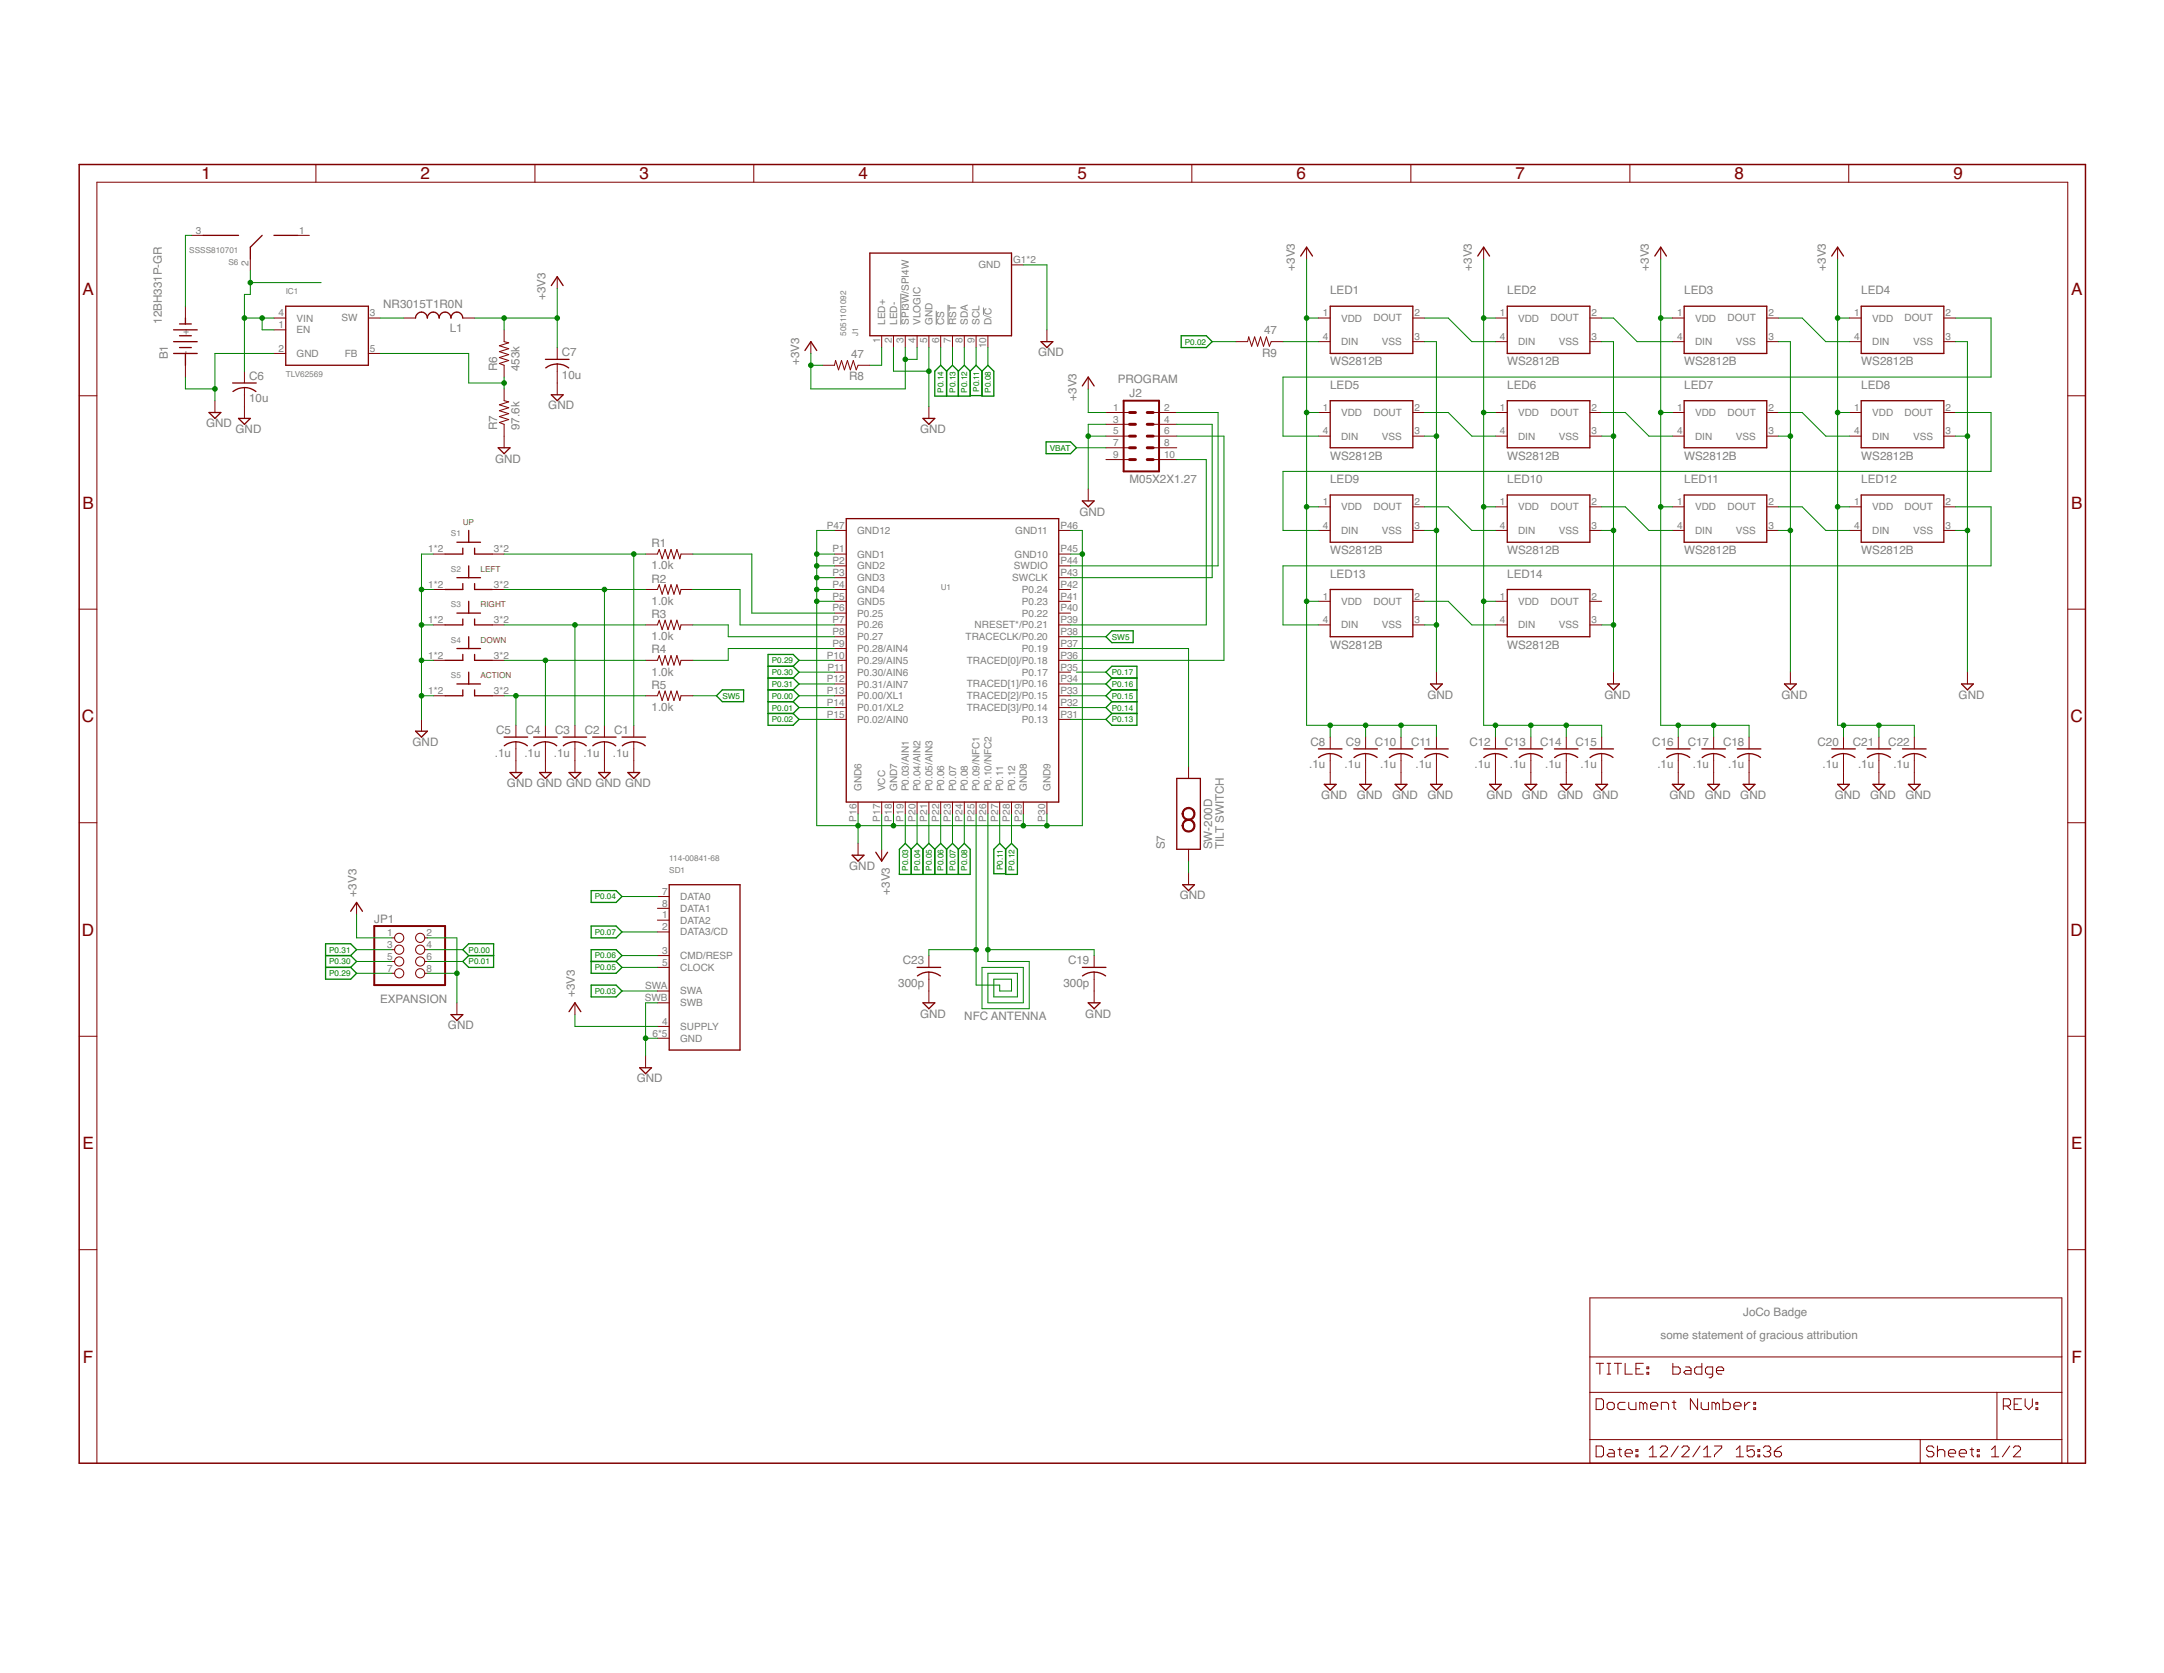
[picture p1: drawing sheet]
<svg xmlns="http://www.w3.org/2000/svg" width="279mm" height="216mm" viewBox="0 0 279 216" stroke-linecap="round" stroke-linejoin="round" font-family="sans-serif">
<path d="M116.3 37.9v4M122.4 39.3v2.6M127 39.7v.9M120.9 40.1v1.8" fill="none" stroke="#808080" stroke-width=".13"/>
<g fill="none" stroke="#800000" stroke-width=".13">
<path d="M23.9 39.5v1.5M24.7 30.4h1.5M32.3 33.4v1.5M38.4 30.4h1.5M40.8 21.2v2.3M69.1 21.2v2.3M71.9 35.7v1.5M97.3 21.2v2.3M125.6 21.2v2.3M130.6 34.2h1.5M153.9 21.2v2.3M168.7 31.9v1.5"/>
<path d="M182.2 21.2v2.3M191.6 31.9v1.5M210.4 21.2v2.3M214.4 31.9v1.5M237.3 31.9v1.5M238.7 21.2v2.3M10.2 51.1h2.3M23.9 47.1v1.6M27.7 51.7v1.5M31.6 47.9v1.5M31.6 50v4M35.4 41h1.5"/>
<path d="M35.4 42.6h1.5M35.4 45.6h1.5M47.6 41h1.5M47.6 45.6h1.5M52.1 41h1.6M59.8 41h1.5M65.1 42.6v1.5l.6 .1-1.2 .4 1.2 .4-1.2 .4 1.2 .4-1.2 .3 1.2 .4-1.2 .4 .6 .2v1.6M65.1 50.2v1.5l.6 .2-1.2 .3 1.2 .4-1.2 .4 1.2 .4-1.2 .4 1.2 .3-1.2 .4 .6 .3v3M71.9 44.9v1.5M71.9 47v3.9M104.7 44.1v1.5M106.2 47.1h1.5l.2-.6 .4 1.2 .3-1.2 .4 1.2 .4-1.2 .4 1.2 .4-1.2 .4 1.2 .2-.6h1.5"/>
<path d="M113.8 43.3v1.6M115.4 43.3v1.6M116.9 43.3v1.6M118.4 43.3v1.6M119.9 43.3v1.6M119.9 52.5v1.5M121.5 43.3v1.6M123 43.3v1.6M124.5 43.3v1.6M126 43.3v1.6M127.6 43.3v1.6M135.2 42.6v1.5"/>
<path d="M140.5 48.7v1.5M142.8 53.2h3M142.8 56.3h3M142.8 59.3h3M142.8 57.8h3M142.8 54.8h3M148.9 53.2h3M148.9 56.3h3M148.9 59.3h3M148.9 57.8h3M148.9 54.8h3M159.6 44.1h1.5l.1-.6 .4 1.2 .4-1.2 .4 1.2 .4-1.2 .3 1.2 .4-1.2 .4 1.2 .2-.6h1.6"/>
<path d="M170.2 41h1.5M170.2 44.1h1.5M170.2 53.2h1.5M170.2 56.3h1.5M182.4 41h1.5M182.4 44.1h1.5M182.4 53.2h1.5M182.4 56.3h1.5M193.1 41h1.5M193.1 44.1h1.5M193.1 53.2h1.5M193.1 56.3h1.5"/>
<path d="M205.3 41h1.5M205.3 44.1h1.5M205.3 53.2h1.5M205.3 56.3h1.5M215.9 41h1.5M215.9 44.1h1.5M215.9 53.2h1.5M215.9 56.3h1.5M228.1 41h1.5M228.1 44.1h1.5M228.1 53.2h1.5M228.1 56.3h1.5"/>
<path d="M238.8 41h1.5M238.8 44.1h1.5M238.8 53.2h1.5M238.8 56.3h1.5M251 41h1.5M251 44.1h1.5M251 53.2h1.5M251 56.3h1.5M267 51.1h2.3M10.2 78.6h2.3M55.9 71.5h1.6M55.9 76.1h1.6"/>
<path d="M63.6 71.5h1.5M63.6 76.1h1.5M83.4 71.5h1.5l.2-.6 .4 1.2 .4-1.2 .4 1.2 .3-1.2 .4 1.2 .4-1.2 .4 1.2 .1-.6h1.6M83.4 76.1h1.5l.2-.6 .4 1.2 .4-1.2 .4 1.2 .3-1.2 .4 1.2 .4-1.2 .4 1.2 .1-.6h1.6M107.7 71.5h1.6M107.7 73h1.6M107.7 74.5h1.6M107.7 76.1h1.6M107.7 77.6h1.6M107.7 79.1h1.6M107.7 68.5h1.6M136.7 71.5h1.5"/>
<path d="M136.7 73h1.5M136.7 74.5h1.5M136.7 76.1h1.5M136.7 77.6h1.5M136.7 79.1h1.5M136.7 68.5h1.5M140.5 63.1v1.5M170.2 77.6h1.5M170.2 68.5h1.5M170.2 65.4h1.5M182.4 77.6h1.5M182.4 68.5h1.5"/>
<path d="M182.4 65.4h1.5M193.1 77.6h1.5M193.1 68.5h1.5M193.1 65.4h1.5M205.3 77.6h1.5M205.3 68.5h1.5M205.3 65.4h1.5M215.9 68.5h1.5M215.9 65.4h1.5M228.1 68.5h1.5M228.1 65.4h1.5M238.8 68.5h1.5"/>
<path d="M238.8 65.4h1.5M251 68.5h1.5M251 65.4h1.5M267 78.6h2.3M54.4 92.8v1.6M55.9 89.8h1.6M55.9 80.6h1.6M55.9 85.2h1.6M63.6 89.8h1.5M63.6 80.6h1.5M63.6 85.2h1.5M66.6 93.6v1.5"/>
<path d="M66.6 95.7v4M70.4 93.6v1.5M70.4 95.7v4M74.2 93.6v1.5M74.2 95.7v4M78 93.6v1.5M78 95.7v4M81.8 93.6v1.5M81.8 95.7v4M83.4 89.8h1.5l.2-.6 .4 1.2 .4-1.2 .4 1.2 .3-1.2 .4 1.2 .4-1.2 .4 1.2 .1-.6h1.6M83.4 80.6h1.5l.2-.6 .4 1.3 .4-1.3 .4 1.3 .3-1.3 .4 1.3 .4-1.3 .4 1.3 .1-.7h1.6M83.4 85.2h1.5l.2-.6 .4 1.2 .4-1.2 .4 1.2 .3-1.2 .4 1.2 .4-1.2 .4 1.2 .1-.6h1.6"/>
<path d="M107.7 89.8h1.6M107.7 91.3h1.6M107.7 92.8h1.6M107.7 82.2h1.6M107.7 80.6h1.6M107.7 88.3h1.6M107.7 86.7h1.6M107.7 85.2h1.6M107.7 83.7h1.6M136.7 89.8h1.5M136.7 91.3h1.5M136.7 92.8h1.5"/>
<path d="M136.7 82.2h1.5M136.7 80.6h1.5M136.7 88.3h1.5M136.7 86.7h1.5M136.7 85.2h1.5M136.7 83.7h1.5M153.5 98.9v1.6M170.2 80.6h1.5M171.7 95.1v1.5M171.7 97.3v3.9M176.3 95.1v1.5M176.3 97.3v3.9"/>
<path d="M180.9 95.1v1.5M180.9 97.3v3.9M182.4 80.6h1.5M185.5 86.7v1.6M185.5 95.1v1.5M185.5 97.3v3.9M193.1 80.6h1.5M193.1 95.1v1.5M193.1 97.3v3.9M197.7 95.1v1.5M197.7 97.3v3.9M202.2 95.1v1.5"/>
<path d="M202.2 97.3v3.9M205.3 80.6h1.5M206.8 95.1v1.5M206.8 97.3v3.9M208.3 86.7v1.6M216.7 95.1v1.5M216.7 97.3v3.9M221.3 95.1v1.5M221.3 97.3v3.9M225.8 95.1v1.5M225.8 97.3v3.9M231.2 86.7v1.6"/>
<path d="M238 95.1v1.5M238 97.3v3.9M242.6 95.1v1.5M242.6 97.3v3.9M247.2 95.1v1.5M247.2 97.3v3.9M254 86.7v1.6M10.2 106.2h2.3M46 116.5v1.5M84.9 118.7h1.5M84.9 115.7h1.5M84.9 117.2h1.5"/>
<path d="M110.8 103.5v1.5M110.8 108.8v1.6M113.8 103.5v1.5M113.8 109.6v1.5M115.4 103.5v1.5M116.9 103.5v1.5M118.4 103.5v1.5M119.9 103.5v1.5M121.5 103.5v1.5M123 103.5v1.5M124.5 103.5v1.5M126 103.5v1.5"/>
<path d="M127.6 103.5v1.5M129.1 103.5v1.5M130.6 103.5v1.5M132.1 103.5v1.5M135.2 103.5v1.5M153.5 109.6v1.5M153.5 112.6v1.6M267 106.2h2.3M10.2 133.7h2.3M50.6 121h.3M50.6 122.6h.3M50.6 124.1h.3"/>
<path d="M50.6 125.6h.3M54.8 121h.4M54.8 122.6h.4M54.8 124.1h.4M54.8 125.6h.4M59 129.4v1.5M74.2 129.4v1.5M83.4 136.3v1.5M84.9 120.3h1.5M84.9 123.3h1.5M84.9 132.5h1.5M84.9 124.8h1.5"/>
<path d="M84.9 134h1.5M84.9 127.9h1.5M84.9 129.4h1.5M119.9 123.3v1.5M119.9 125.5v3.9M141.3 123.3v1.5M141.3 125.5v3.9M267 133.7h2.3M10.2 161.3h2.3M205.3 167.5h60.9v21.3h-60.9zM205.3 179.7h60.9M205.3 175.1h60.9"/>
<path d="M206.1 175.9h.9M206.6 175.9v1.4M207.5 175.9h.5M207.5 177.3h.5M207.7 175.9v1.4M208.4 175.9h1M208.9 175.9v1.4M209.8 175.9v1.4h1M211.2 176.6h.5M212.2 175.9h-1v1.4h1M212.6 177.1h.3v.2h-.3zM212.6 176.4h.3v.2h-.3z"/>
<path d="M216 175.9v1.4h.7l.2-.2v-.5l-.2-.2h-.7M217.6 176.4h.5l.2 .2v.7h-.7l-.2-.2 .2-.2h.7M219.7 175.9v1.4h-.7l-.2-.2v-.5l.2-.2h.7M221.1 177.3h-.7l-.2-.2v-.5l.2-.2h.7v1.2l-.2 .2h-.2M221.6 176.9h.9v-.3l-.2-.2h-.5l-.2 .2v.5l.2 .2h.5M257.8 179.7v6.1M267 161.3h2.3M12.5 188.8v-165.3h254.5v165.3M205.3 185.8h60.9M206.1 180.5h.7l.2 .2v1l-.2 .2h-.7zM206.1 186.6h.7l.2 .2v1l-.2 .2h-.7zM207.5 181.2l.2-.2h.5l.2 .2v.5l-.2 .2h-.5l-.2-.2z"/>
<path d="M207.7 187.1h.5l.2 .2v.7h-.7l-.2-.2 .2-.3h.7M208.9 187.1h.5M209.1 186.8v1l.3 .2M209.8 187.5h1v-.2l-.3-.2h-.4l-.3 .2v.5l.3 .2h.4M209.8 181h-.7l-.2 .2v.5l.2 .2h.7M210.3 181v.7l.2 .2h.7v-.9M211.2 187.8h.3v.2h-.3zM211.2 187.1h.3v.2h-.3zM212.2 181.2l-.3-.2h-.2v.9M212.2 181.2l.2-.2 .2 .2v.7M212.2 181.2v.7M212.9 188h1"/>
<path d="M212.9 187.1l.5-.5v1.4M213.1 181.4h.9v-.2l-.2-.2h-.5l-.2 .2v.5l.2 .2h.5M214.4 186.8l.2-.2h.5l.2 .2v.3l-.9 .9h.9M214.5 181.9v-.9h.7l.2 .2v.7M215.9 181h.5M216.1 180.7v1l.3 .2M216.7 186.6l-.9 1.4M217.1 186.8l.3-.2h.4l.3 .2v.3l-1 .9h1M219.2 180.5v1.4l-1-1.4v1.4M219.5 186.6l-.9 1.4M219.6 181v.7l.3 .2h.7v-.9M220 188h.9"/>
<path d="M220 187.1l.4-.5v1.4M221.4 186.6h.9v.2l-.9 1v.2M221.5 181.2l-.2-.2h-.3v.9M221.5 181.2v.7M221.5 181.2l.3-.2 .2 .2v.7M222.5 180.5v1.4h.7l.2-.2v-.5l-.2-.2h-.7M223.9 181.4h.9v-.2l-.2-.2h-.5l-.2 .2v.5l.2 .2h.5M224.2 188h.9M224.2 187.1l.4-.5v1.4M225.3 181v.9M226 181h-.3l-.4 .4M226.4 181.7h.3v.2h-.3z"/>
<path d="M226.4 181h.3v.2h-.3zM226.5 186.6h-.9v.7l.4-.2h.3l.2 .2v.5l-.2 .2h-.5l-.2-.2M227 187.8h.2v.2h-.2zM227 187.1h.2v.2h-.2zM227.7 186.8l.2-.2h.5l.2 .2v.3l-.2 .2M228.1 187.3h.3M228.4 187.3l.2 .2v.3l-.2 .2h-.5l-.2-.2M229.1 187.3h.7l.2 .2v.3l-.2 .2h-.5l-.2-.2zM230 186.6l-.4 .2-.5 .5M247.9 185.8v3M249.7 186.8l-.3-.2h-.4l-.2 .2v.3l.2 .2h.4l.3 .2v.3l-.3 .2h-.4l-.2-.2M250.1 187.3l.3-.2h.5l.2 .2v.7"/>
<path d="M250.1 186.6v1.4M251.6 187.5h.9v-.2l-.2-.2h-.5l-.2 .2v.5l.2 .2h.5M253 187.5h.9v-.2l-.2-.2h-.5l-.2 .2v.5l.2 .2h.5M254.4 187.1h.4M254.6 186.8v1l.2 .2M255.3 187.8h.2v.2h-.2zM255.3 187.1h.2v.2h-.2zM257.1 188h1M257.1 187.1l.5-.5v1.4M258.7 181.4h.7l.2-.2v-.5l-.2-.2h-.7v1.4M259.1 181.4l.5 .5M259.5 186.6l-1 1.4"/>
<path d="M259.9 186.8l.3-.2h.4l.3 .2v.3l-1 .9h1M260.1 181.2h.4M261 180.5h-.9v1.4h.9M261.5 180.5v.9l.4 .5 .5-.5v-.9M262.9 181.7h.2v.2h-.2zM262.9 181h.2v.2h-.2z"/>
<circle cx="51.5" cy="122.6" r=".59"/>
<circle cx="51.5" cy="124.1" r=".59"/>
<circle cx="51.5" cy="125.6" r=".59"/>
<circle cx="51.5" cy="121" r=".59"/>
<circle cx="54.3" cy="124.1" r=".59"/>
<circle cx="54.3" cy="125.6" r=".59"/>
<circle cx="54.3" cy="121" r=".59"/>
<circle cx="54.3" cy="122.6" r=".59"/>
</g>
<g fill="none" stroke="#800000" stroke-width=".17">
<path d="M26.2 30.4h4.6M33.8 30.4l-1.5 1.5v1.5M35.4 30.4h3M36.9 39.5h10.7v7.6h-10.7zM71.2 36.9l.7-1.2 .8 1.2M112.3 32.7h18.3v10.6h-18.3zM167.9 33l.8-1.1 .8 1.1M171.7 39.5h10.7v6.1h-10.7zM190.8 33l.8-1.1 .7 1.1M194.6 39.5h10.7v6.1h-10.7zM213.7 33l.7-1.1 .8 1.1M217.4 39.5h10.7v6.1h-10.7z"/>
<path d="M236.5 33l.8-1.1 .7 1.1M240.3 39.5h10.7v6.1h-10.7zM22.4 45.6h3.1M22.4 44.1h3.1M22.4 42.6h3.1M23.2 44.9h1.5M23.2 43.3h1.5M23.2 41.8h1.5M23.9 41v.8M23.9 45.6v1.5M27 53.2h1.5l-.8 .8zM30 49.4h3.1"/>
<path d="M30.1 50.5a2.41 2.41 0 0 1 2.9 0M30.8 54h1.5l-.7 .8zM53.7 41a.76 .76 0 0 1 .7-.7 .76 .76 0 0 1 .8 .7 .76 .76 0 0 1 .7-.7 .76 .76 0 0 1 .8 .7 .76 .76 0 0 1 .8-.7 .76 .76 0 0 1 .7 .7 .76 .76 0 0 1 .8-.7 .76 .76 0 0 1 .8 .7M64.3 57.8h1.5l-.7 .7zM70.4 46.4h3.1M70.5 47.5a2.41 2.41 0 0 1 2.9 0M71.2 50.9h1.5l-.8 .8zM103.9 45.2l.8-1.1 .8 1.1M119.2 54h1.5l-.8 .8zM134.4 44.1h1.5l-.7 .8zM139.7 49.8l.8-1.1 .8 1.1M171.7 51.7h10.7v6.1h-10.7z"/>
<path d="M194.6 51.7h10.7v6.1h-10.7zM217.4 51.7h10.7v6.1h-10.7zM240.3 51.7h10.7v6.1h-10.7zM59 70h3M59 74.5h3M59 79.1h3M59.8 70.7v.8h-2.3M59.8 75.3v.8h-2.3M59.8 79.9v.7h-2.3M60.5 68.5v1.5M60.5 73v1.5M60.5 77.6v1.5"/>
<path d="M61.3 70.7v.8h2.3M61.3 75.3v.8h2.3M61.3 79.9v.7h2.3M109.3 66.9h27.4v36.6h-27.4zM139.7 64.6h1.6l-.8 .8zM171.7 63.9h10.7v6.1h-10.7zM171.7 76.1h10.7v6.1h-10.7zM194.6 63.9h10.7v6.1h-10.7zM194.6 76.1h10.7v6.1h-10.7zM217.4 63.9h10.7v6.1h-10.7zM240.3 63.9h10.7v6.1h-10.7zM53.7 94.4h1.5l-.8 .7z"/>
<path d="M59 83.7h3M59 88.3h3M59.8 84.5v.7h-2.3M59.8 89v.8h-2.3M60.5 82.2v1.5M60.5 86.7v1.6M61.3 84.5v.7h2.3M61.3 89v.8h2.3M65.1 95.1h3M65.8 99.7h1.6l-.8 .8zM66.6 95.7a2.55 2.55 0 0 0-1.5 .5M66.6 95.7a2.48 2.48 0 0 1 1.5 .5"/>
<path d="M68.9 95.1h3M69.7 99.7h1.5l-.8 .8zM70.4 95.7a2.55 2.55 0 0 0-1.5 .5M70.4 95.7a2.36 2.36 0 0 1 1.5 .5M72.7 95.1h3.1M73.5 99.7h1.5l-.8 .8zM74.2 95.7a2.55 2.55 0 0 0-1.5 .5M74.2 95.7a2.36 2.36 0 0 1 1.5 .5M76.5 95.1h3M77.3 99.7h1.5l-.8 .8zM78 95.7a2.55 2.55 0 0 0-1.5 .5M78 95.7a2.36 2.36 0 0 1 1.5 .5"/>
<path d="M80.3 95.1h3.1M81.1 99.7h1.5l-.8 .8zM81.8 95.7a2.56 2.56 0 0 0-1.5 .5M81.8 95.7a2.36 2.36 0 0 1 1.5 .5M170.2 96.6h3.1M173.2 97.7a2.41 2.41 0 0 0-3 .1M174.8 96.6h3M177.8 97.7a2.41 2.41 0 0 0-3 .1M179.4 96.6h3M182.4 97.7a2.41 2.41 0 0 0-3 .1M183.9 96.6h3.1M184.7 88.3h1.5l-.7 .7z"/>
<path d="M186.9 97.7a2.41 2.41 0 0 0-2.9 .1M191.6 96.6h3M194.6 97.7a2.41 2.41 0 0 0-3 .1M196.1 96.6h3.1M199.1 97.7a2.41 2.41 0 0 0-2.9 .1M200.7 96.6h3.1M203.7 97.7a2.41 2.41 0 0 0-3 .1M205.3 96.6h3M207.6 88.3h1.5l-.8 .7zM208.3 97.7a2.38 2.38 0 0 0-3 .1M215.2 96.6h3M218.2 97.7a2.38 2.38 0 0 0-3 .1"/>
<path d="M219.7 96.6h3.1M222.7 97.7a2.38 2.38 0 0 0-2.9 .1M224.3 96.6h3.1M227.3 97.7a2.38 2.38 0 0 0-3 .1M230.4 88.3h1.5l-.7 .7zM236.5 96.6h3M239.5 97.7a2.38 2.38 0 0 0-3 .1M241.1 96.6h3M244.1 97.7a2.38 2.38 0 0 0-3 .1M245.6 96.6h3.1M248.6 97.7a2.38 2.38 0 0 0-2.9 .1M253.3 88.3h1.5l-.8 .7z"/>
<path d="M45.3 117.6l.7-1.1 .8 1.1M86.4 114.2h9.1v21.3h-9.1zM110 110.4h1.5l-.7 .7zM113.1 110l.7 1.1 .8-1.1M151.9 100.5h3.1v9.1h-3.1zM152.7 114.2h1.5l-.7 .7zM171 101.2h1.5l-.8 .8zM175.6 101.2h1.5l-.8 .8zM180.1 101.2h1.6l-.8 .8zM184.7 101.2h1.5l-.7 .8zM192.3 101.2h1.5l-.7 .8zM196.9 101.2h1.5l-.7 .8z"/>
<path d="M201.5 101.2h1.5l-.8 .8zM206 101.2h1.6l-.8 .8zM215.9 101.2h1.5l-.7 .8zM220.5 101.2h1.5l-.7 .8zM225.1 101.2h1.5l-.8 .8zM237.3 101.2h1.5l-.8 .8zM241.8 101.2h1.6l-.8 .8zM246.4 101.2h1.5l-.7 .8zM58.2 130.9h1.6l-.8 .8zM73.5 130.6l.7-1.2 .8 1.2M82.6 137.8h1.5l-.7 .8zM118.4 124.8h3.1"/>
<path d="M119.2 129.4h1.5l-.8 .8zM119.9 125.4a2.36 2.36 0 0 0-1.5 .5M119.9 125.5a2.52 2.52 0 0 1 1.5 .4M139.7 124.8h3.1M140.5 129.4h1.5l-.7 .8zM141.3 125.4a2.48 2.48 0 0 0-1.5 .5M141.3 125.5a2.52 2.52 0 0 1 1.4 .4"/>
</g>
<path d="M10.2 21.2h259.1v167.6h-259.1z" fill="none" stroke="#800000" stroke-width=".19"/>
<g fill="#800000" stroke="#800000" stroke-width=".13">
<path d="M152.8 106a.84 .84 0 0 1 1.4 .1 .84 .84 0 0 1-.5 1.3 .84 .84 0 0 1-1.1-.8h.2a.69 .69 0 0 1 1-.6 .69 .69 0 0 1 .1 1.1 .69 .69 0 0 1-1.1-.3v-.2h-.2z" fill-rule="evenodd"/>
<path d="M152.8 104.5a.84 .84 0 0 1 1.4 .1 .84 .84 0 0 1-.5 1.3 .84 .84 0 0 1-1.1-.9h.2a.69 .69 0 0 1 1-.5 .69 .69 0 0 1 .1 1.1 .69 .69 0 0 1-1.1-.4v-.2h-.2z" fill-rule="evenodd"/>
</g>
<path d="M145.1 51.7h4.5v9.1h-4.5zM48.3 119.5h9.2v7.6h-9.2z" fill="none" stroke="#800000" stroke-width=".25"/>
<path d="M145.8 56.3h.8M145.8 57.8h.8M145.8 59.3h.8M145.8 53.2h.8M145.8 54.8h.8M148.1 56.3h.8M148.1 57.8h.8M148.1 59.3h.8M148.1 53.2h.8M148.1 54.8h.8" fill="none" stroke="#800000" stroke-width=".38"/>
<g fill="none" stroke="#008000" stroke-width=".13">
<path d="M24.7 30.4h-.8v9.1M32.3 34.9v3.1h-.7v9.9M32.3 36.5h9.2M71.9 37.2v7.7M132.1 34.2h3.1v8.4M168.7 33.4v60.2h16.8v1.5M191.6 33.4v60.2h15.2v1.5M214.4 33.4v60.2h11.4v1.5M237.3 33.4v60.2h9.9v1.5M23.9 48.7v1.5h3.8M31.6 41h3.8M33.8 41v1.6h1.6"/>
<path d="M35.4 45.6h-7.7v6.1M49.1 45.6h11.4v3.8h4.6M49.1 41h3M61.3 41h10.6M65.1 41v1.6M65.1 48.7v1.5M104.7 47.1h1.5M113.8 44.9v2.2h-1.5M115.4 44.9v3h4.5M116.9 44.9v5.3h-12.2v-4.6M118.4 44.9v1.5h-1.5M119.9 44.9v7.6"/>
<path d="M121.5 44.9v2.2M123 44.9v2.2M124.5 44.9v2.2M126 44.9v2.2M127.6 44.9v2.2M139 57.8h3.8M140.5 56.3h2.3M140.5 50.2v3h2.3M142.8 54.8h-2.3v8.3M151.9 59.3h3.8v21.3h-17.5M151.9 56.3h6.1v28.9h-19.8M151.9 53.2h5.4v19.8h-19.1"/>
<path d="M151.9 54.8h4.6v19.7h-18.3M156.5 44.1h3.1M165.7 44.1h4.5M168.7 41h1.5M168.7 53.2h1.5M183.9 44.1h1.6v42.6M183.9 41h3.1l3 3.1h3.1M183.9 56.3h1.6M183.9 53.2h3.1l3 3.1h3.1M191.6 41h1.5M191.6 53.2h1.5M206.8 44.1h1.5v42.6"/>
<path d="M206.8 41h1.5l3.1 3.1h4.5M206.8 56.3h1.5M206.8 53.2h3l3.1 3.1h3M214.4 41h1.5M214.4 53.2h1.5M229.6 44.1h1.6v42.6M229.6 41h3.1l3 3.1h3.1M229.6 56.3h1.6M229.6 53.2h3.1l3 3.1h3.1M237.3 41h1.5M237.3 53.2h1.5M252.5 53.2h4.6v7.6h-91.4v7.7h4.5"/>
<path d="M252.5 44.1h1.5v42.6M252.5 41h4.6v7.7h-91.4v7.6h4.5M252.5 56.3h1.5M54.4 76.1h1.5M55.9 71.5h-1.5v21.3M65.1 71.5h18.3M65.1 76.1h18.3M78 76.1v17.5M81.8 71.5v22.1M89.5 71.5h7.6v7.6h10.6M89.5 76.1h6v4.5h12.2M105.5 71.5h2.2"/>
<path d="M105.5 76.1h2.2M105.5 73h2.2M105.5 74.5h2.2M105.5 77.6h2.2M107.7 68.5h-2.2v38.1h34.2v-38.1h-1.5M138.2 71.5h1.5M168.7 77.6h1.5M168.7 65.4h1.5M183.9 77.6h3.1l3 3h3.1M183.9 68.5h1.6M183.9 65.4h3.1l3 3.1h3.1M191.6 77.6h1.5"/>
<path d="M191.6 65.4h1.5M206.8 68.5h1.5M206.8 65.4h3l3.1 3.1h3M214.4 65.4h1.5M229.6 68.5h1.6M229.6 65.4h3.1l3 3.1h3.1M237.3 65.4h1.5M252.5 65.4h4.6v7.6h-91.4v7.6h4.5M252.5 68.5h1.5M54.4 80.6h1.5M54.4 85.2h1.5M54.4 89.8h1.5"/>
<path d="M65.1 80.6h18.3M65.1 85.2h18.3M65.1 89.8h18.3M66.6 89.8v3.8M70.4 85.2v8.4M74.2 80.6v13M89.5 80.6h4.5v1.6h13.7M89.5 89.8h3M103.2 85.2h4.5M103.2 89.8h4.5M103.2 91.3h4.5M103.2 88.3h4.5"/>
<path d="M103.2 86.7h4.5M103.2 92.8h4.5M107.7 83.7h-13.7v1.5h-4.5M138.2 89.8h4.6M138.2 82.2h4.6M138.2 83.7h15.3v15.2M138.2 91.3h4.6M138.2 88.3h4.6M138.2 92.8h4.6M139 86.7h3.8M171.7 93.6v1.5M176.3 93.6v1.5"/>
<path d="M180.9 93.6v1.5M183.9 80.6h1.6M193.1 93.6v1.5M197.7 93.6v1.5M202.2 93.6v1.5M206.8 80.6h1.5M216.7 93.6v1.5M221.3 93.6v1.5M238 93.6v1.5M242.6 93.6v1.5M46 118v3h4.6M80.3 115.7h4.6"/>
<path d="M110.8 105v3.8M113.8 105v4.6M115.4 105v1.6M116.9 105v3.8M118.4 105v3.8M119.9 105v3.8M121.5 105v3.8M123 105v3.8M124.5 105v3.8M126 105v22.1h3.1v.8h1.5v-1.5h-2.3v2.3h3.1v-3.1h-3.8v3.8h4.5v-4.6h-5.3v5.4h6.1v-6.1h-5.3v-19.1M129.1 105v3.8M130.6 105v3.8"/>
<path d="M132.1 105v1.6M135.2 105v1.6M153.5 111.1v1.5M46 125.6h4.6M46 124.1h4.6M46 122.6h4.6M55.2 121h3.8v8.4M55.2 125.6h3.8M55.2 124.1h4.6M55.2 122.6h4.6M74.2 130.9v1.6h10.7M80.3 124.8h4.6"/>
<path d="M80.3 127.9h4.6M80.3 120.3h4.6M80.3 123.3h4.6M83.4 134h1.5M84.9 129.4h-1.5v6.9M126 122.6h-6.1v.7M127.6 122.6h13.7v.7"/>
</g>
<g fill="#008000" stroke="#008000" stroke-width=".13">
<circle cx="81.8" cy="71.5" r=".3"/>
<circle cx="78" cy="76.1" r=".3"/>
<circle cx="74.2" cy="80.6" r=".3"/>
<circle cx="70.4" cy="85.2" r=".3"/>
<circle cx="66.6" cy="89.8" r=".3"/>
<circle cx="110.8" cy="106.6" r=".3"/>
<circle cx="105.5" cy="73" r=".3"/>
<circle cx="105.5" cy="74.5" r=".3"/>
<circle cx="105.5" cy="76.1" r=".3"/>
<circle cx="105.5" cy="77.6" r=".3"/>
<circle cx="105.5" cy="71.5" r=".3"/>
<circle cx="115.4" cy="106.6" r=".3"/>
<circle cx="132.1" cy="106.6" r=".3"/>
<circle cx="135.2" cy="106.6" r=".3"/>
<circle cx="139.7" cy="71.5" r=".3"/>
<circle cx="54.4" cy="89.8" r=".3"/>
<circle cx="54.4" cy="85.2" r=".3"/>
<circle cx="54.4" cy="80.6" r=".3"/>
<circle cx="54.4" cy="76.1" r=".3"/>
<circle cx="27.7" cy="50.2" r=".3"/>
<circle cx="119.9" cy="47.9" r=".3"/>
<circle cx="185.5" cy="56.3" r=".3"/>
<circle cx="185.5" cy="68.5" r=".3"/>
<circle cx="185.5" cy="80.6" r=".3"/>
<circle cx="208.3" cy="56.3" r=".3"/>
<circle cx="208.3" cy="68.5" r=".3"/>
<circle cx="208.3" cy="80.6" r=".3"/>
<circle cx="231.2" cy="68.5" r=".3"/>
<circle cx="231.2" cy="56.3" r=".3"/>
<circle cx="254" cy="68.5" r=".3"/>
<circle cx="254" cy="56.3" r=".3"/>
<circle cx="83.4" cy="134" r=".3"/>
<circle cx="59" cy="125.6" r=".3"/>
<circle cx="140.5" cy="56.3" r=".3"/>
<circle cx="33.8" cy="41" r=".3"/>
<circle cx="31.6" cy="41" r=".3"/>
<circle cx="32.3" cy="36.5" r=".3"/>
<circle cx="71.9" cy="41" r=".3"/>
<circle cx="65.1" cy="41" r=".3"/>
<circle cx="104.7" cy="47.1" r=".3"/>
<circle cx="116.9" cy="46.4" r=".3"/>
<circle cx="168.7" cy="41" r=".3"/>
<circle cx="168.7" cy="53.2" r=".3"/>
<circle cx="168.7" cy="65.4" r=".3"/>
<circle cx="176.3" cy="93.6" r=".3"/>
<circle cx="180.9" cy="93.6" r=".3"/>
<circle cx="171.7" cy="93.6" r=".3"/>
<circle cx="168.7" cy="77.6" r=".3"/>
<circle cx="191.6" cy="41" r=".3"/>
<circle cx="191.6" cy="53.2" r=".3"/>
<circle cx="191.6" cy="65.4" r=".3"/>
<circle cx="197.7" cy="93.6" r=".3"/>
<circle cx="202.2" cy="93.6" r=".3"/>
<circle cx="193.1" cy="93.6" r=".3"/>
<circle cx="191.6" cy="77.6" r=".3"/>
<circle cx="214.4" cy="41" r=".3"/>
<circle cx="214.4" cy="53.2" r=".3"/>
<circle cx="214.4" cy="65.4" r=".3"/>
<circle cx="221.3" cy="93.6" r=".3"/>
<circle cx="216.7" cy="93.6" r=".3"/>
<circle cx="237.3" cy="41" r=".3"/>
<circle cx="237.3" cy="53.2" r=".3"/>
<circle cx="237.3" cy="65.4" r=".3"/>
<circle cx="242.6" cy="93.6" r=".3"/>
<circle cx="238" cy="93.6" r=".3"/>
<circle cx="65.1" cy="49.4" r=".3"/>
<circle cx="126" cy="122.6" r=".3"/>
<circle cx="127.6" cy="122.6" r=".3"/>
</g>
<g fill="none" stroke="#008000" stroke-width=".17">
<path d="M122.2 47.9l-.7-.8-.8 .8v3.2h4.6v-3.2M122.2 47.9v3.2M122.2 47.9l.8-.8 .7 .8M123.7 47.9l.8-.8 .8 .8M123.7 47.9v3.2M125.3 47.9l.7-.8 .8 .8M125.3 51.1h1.5M127.6 47.1l.7 .8v3.2h-1.5v-3.2zM135.1 57h3.1l.8 .8-.8 .7h-3.1zM152.5 43.3h3.2l.8 .8-.8 .8h-3.2zM92.5 89.8l.8-.8h2.7v1.6h-2.7zM99.2 89h3.2"/>
<path d="M99.2 90.6h3.2M99.2 92.1h3.2M99.2 87.5h3.2M99.2 86h3.2M102.4 86l.8-.8-.8-.7h-3.2v9.1h3.2l.8-.8-.8-.7M102.4 87.5l.8 .8-.8 .7M102.4 86l.8 .7-.8 .8M102.4 89l.8 .8-.8 .8M102.4 90.6l.8 .7-.8 .8M142.8 82.2l.8-.8h2.7v1.5h-2.7zM143.6 89h3.2M143.6 90.6h3.2"/>
<path d="M143.6 90.6l-.8 .7 .8 .8M143.6 92.1h3.2M143.6 87.5l-.8-.8 .8-.7h3.2v7.6h-3.2l-.8-.8 .8-.7M143.6 89l-.8 .8 .8 .8M143.6 87.5l-.8 .8 .8 .7M143.6 87.5h3.2M76.3 114.9h3.2l.8 .8-.8 .8h-3.2zM76.3 119.5h3.2l.8 .8-.8 .7h-3.2zM117.6 109.6l-.7-.8-.8 .8v3.2h9.2v-3.2l-.8-.8-.8 .8M117.6 109.6l.8-.8 .8 .8M117.6 109.6v3.2M119.2 109.6v3.2"/>
<path d="M119.2 109.6l.7-.8 .8 .8M120.7 109.6v3.2M120.7 109.6l.8-.8 .7 .8M122.2 109.6v3.2M122.2 109.6l.8-.8 .7 .8M123.7 109.6v3.2M129.8 109.6l-.7-.8-.8 .8v3.2h1.5M130.6 108.8l.8 .8v3.2h-1.6v-3.2zM42 123.3h3.3M42 124.8h3.3M45.3 123.3l.7-.7-.7-.8h-3.3v4.6h3.3l.7-.8-.7-.8M45.3 123.3l.7 .8-.7 .7"/>
<path d="M59.8 122.6l.7-.8h3.2v3h-3.2l-.7-.7 .7-.8zM60.5 123.3h3.2M76.3 122.6h3.2l.8 .7-.8 .8 .8 .7-.8 .8h-3.2zM76.3 127.1h3.2l.8 .8-.8 .8h-3.2zM76.3 124.1h3.2"/>
</g>
<g font-size="2.2" fill="#800000">
<text x="26" y="23.2">1</text>
<text x="54.3" y="23.2">2</text>
<text x="82.6" y="23.2">3</text>
<text x="110.9" y="23.2">4</text>
<text x="139.1" y="23.2">5</text>
<text x="167.4" y="23.2">6</text>
<text x="195.7" y="23.2">7</text>
<text x="224" y="23.2">8</text>
<text x="252.2" y="23.2">9</text>
<text x="10.6" y="38.1">A</text>
<text x="267.4" y="38.1">A</text>
<text x="10.6" y="65.6">B</text>
<text x="267.4" y="65.6">B</text>
<text x="10.6" y="93.2">C</text>
<text x="267.3" y="93.2">C</text>
<text x="10.6" y="120.7">D</text>
<text x="267.3" y="120.7">D</text>
<text x="10.6" y="148.3">E</text>
<text x="267.4" y="148.3">E</text>
<text x="10.7" y="175.8">F</text>
<text x="267.4" y="175.8">F</text>
</g>
<g font-size="1.5" fill="#808080">
<text x="167.2" y="34.9" transform="rotate(-90 167.2 34.9)">+3V3</text>
<text x="190" y="34.9" transform="rotate(-90 190 34.9)">+3V3</text>
<text x="212.9" y="34.9" transform="rotate(-90 212.9 34.9)">+3V3</text>
<text x="235.7" y="34.9" transform="rotate(-90 235.7 34.9)">+3V3</text>
<text x="20.9" y="41.8" transform="rotate(-90 20.9 41.8)">12BH331P-GR</text>
<text x="49.5" y="39.8">NR3015T1R0N</text>
<text x="70.4" y="38.7" transform="rotate(-90 70.4 38.7)">+3V3</text>
<text x="171.7" y="38">LED1</text>
<text x="194.6" y="38">LED2</text>
<text x="217.5" y="38">LED3</text>
<text x="240.3" y="38">LED4</text>
<text x="21.7" y="46.4" transform="rotate(-90 21.7 46.4)">B1</text>
<text x="58.1" y="42.9">L1</text>
<text x="64.2" y="47.9" transform="rotate(-90 64.2 47.9)">R6</text>
<text x="67.1" y="47.9" transform="rotate(-90 67.1 47.9)">453k</text>
<text x="72.5" y="46">C7</text>
<text x="103.2" y="47.1" transform="rotate(-90 103.2 47.1)">+3V3</text>
<text x="109.9" y="46.2">47</text>
<text x="134" y="46">GND</text>
<text x="163" y="46">R9</text>
<text x="163.2" y="43.2">47</text>
<text x="171.7" y="47.1">WS2812B</text>
<text x="194.6" y="47.1">WS2812B</text>
<text x="217.5" y="47.1">WS2812B</text>
<text x="240.3" y="47.1">WS2812B</text>
<text x="32.2" y="51.9">10u</text>
<text x="32.2" y="49">C6</text>
<text x="70.8" y="52.8">GND</text>
<text x="72.5" y="48.9">10u</text>
<text x="109.6" y="49.1">R8</text>
<text x="139" y="51.7" transform="rotate(-90 139 51.7)">+3V3</text>
<text x="144.3" y="49.4">PROGRAM</text>
<text x="145.8" y="51.2">J2</text>
<text x="171.7" y="50.2">LED5</text>
<text x="194.6" y="50.2">LED6</text>
<text x="217.5" y="50.2">LED7</text>
<text x="240.3" y="50.2">LED8</text>
<text x="26.6" y="55.1">GND</text>
<text x="30.4" y="55.9">GND</text>
<text x="63.9" y="59.7">GND</text>
<text x="64.2" y="55.5" transform="rotate(-90 64.2 55.5)">R7</text>
<text x="67.1" y="55.5" transform="rotate(-90 67.1 55.5)">97.6k</text>
<text x="118.8" y="55.9">GND</text>
<text x="171.7" y="59.3">WS2812B</text>
<text x="194.6" y="59.3">WS2812B</text>
<text x="217.5" y="59.3">WS2812B</text>
<text x="240.3" y="59.3">WS2812B</text>
<text x="145.8" y="62.4">M05X2X1.27</text>
<text x="171.7" y="62.4">LED9</text>
<text x="194.6" y="62.4">LED10</text>
<text x="217.5" y="62.4">LED11</text>
<text x="240.3" y="62.4">LED12</text>
<text x="84.1" y="70.6">R1</text>
<text x="139.4" y="66.6">GND</text>
<text x="171.7" y="71.5">WS2812B</text>
<text x="194.6" y="71.5">WS2812B</text>
<text x="217.5" y="71.5">WS2812B</text>
<text x="240.3" y="71.5">WS2812B</text>
<text x="84.1" y="73.5">1.0k</text>
<text x="84.1" y="75.2">R2</text>
<text x="171.7" y="74.6">LED13</text>
<text x="194.6" y="74.6">LED14</text>
<text x="84.1" y="78.1">1.0k</text>
<text x="84.1" y="82.6">1.0k</text>
<text x="84.1" y="79.8">R3</text>
<text x="171.7" y="83.7">WS2812B</text>
<text x="194.6" y="83.7">WS2812B</text>
<text x="84.1" y="87.2">1.0k</text>
<text x="84.1" y="84.3">R4</text>
<text x="84.1" y="88.9">R5</text>
<text x="64.1" y="94.7">C5</text>
<text x="67.9" y="94.7">C4</text>
<text x="71.7" y="94.7">C3</text>
<text x="75.5" y="94.7">C2</text>
<text x="79.3" y="94.7">C1</text>
<text x="84.1" y="91.8">1.0k</text>
<text x="184.3" y="90.2">GND</text>
<text x="207.2" y="90.2">GND</text>
<text x="230" y="90.2">GND</text>
<text x="252.9" y="90.2">GND</text>
<text x="53.3" y="96.3">GND</text>
<text x="63.9" y="97.6">.1u</text>
<text x="65.5" y="101.6">GND GND GND GND GND</text>
<text x="67.7" y="97.6">.1u</text>
<text x="71.5" y="97.6">.1u</text>
<text x="75.3" y="97.6">.1u</text>
<text x="79.1" y="97.6">.1u</text>
<text x="169" y="99.2">.1u</text>
<text x="169.2" y="96.3">C8</text>
<text x="173.6" y="99.2">.1u</text>
<text x="173.8" y="96.3">C9</text>
<text x="177.5" y="96.3">C10</text>
<text x="178.2" y="99.2">.1u</text>
<text x="182.2" y="96.3">C11</text>
<text x="182.8" y="99.2">.1u</text>
<text x="189.7" y="96.3">C12</text>
<text x="190.4" y="99.2">.1u</text>
<text x="194.3" y="96.3">C13</text>
<text x="194.9" y="99.2">.1u</text>
<text x="198.9" y="96.3">C14</text>
<text x="199.5" y="99.2">.1u</text>
<text x="203.4" y="96.3">C15</text>
<text x="204.1" y="99.2">.1u</text>
<text x="213.3" y="96.3">C16</text>
<text x="214" y="99.2">.1u</text>
<text x="217.9" y="96.3">C17</text>
<text x="218.6" y="99.2">.1u</text>
<text x="222.5" y="96.3">C18</text>
<text x="223.1" y="99.2">.1u</text>
<text x="234.7" y="96.3">C20</text>
<text x="235.3" y="99.2">.1u</text>
<text x="239.2" y="96.3">C21</text>
<text x="239.9" y="99.2">.1u</text>
<text x="243.8" y="96.3">C22</text>
<text x="244.5" y="99.2">.1u</text>
<text x="170.6" y="103.1">GND</text>
<text x="175.2" y="103.1">GND</text>
<text x="179.7" y="103.1">GND</text>
<text x="184.3" y="103.1">GND</text>
<text x="191.9" y="103.1">GND</text>
<text x="196.5" y="103.1">GND</text>
<text x="201.1" y="103.1">GND</text>
<text x="205.6" y="103.1">GND</text>
<text x="215.6" y="103.1">GND</text>
<text x="220.1" y="103.1">GND</text>
<text x="224.7" y="103.1">GND</text>
<text x="236.9" y="103.1">GND</text>
<text x="241.5" y="103.1">GND</text>
<text x="246" y="103.1">GND</text>
<text x="109.6" y="112.3">GND</text>
<text x="150.4" y="109.6" transform="rotate(-90 150.4 109.6)">S7</text>
<text x="156.5" y="109.6" transform="rotate(-90 156.5 109.6)">SW-200D</text>
<text x="158" y="109.6" transform="rotate(-90 158 109.6)">TILT SWITCH</text>
<text x="46" y="115.7" transform="rotate(-90 46 115.7)">+3V3</text>
<text x="48.3" y="119.1">JP1</text>
<text x="114.9" y="115.4" transform="rotate(-90 114.9 115.4)">+3V3</text>
<text x="152.3" y="116.1">GND</text>
<text x="116.6" y="124.5">C23</text>
<text x="137.9" y="124.5">C19</text>
<text x="49.1" y="129.4">EXPANSION</text>
<text x="74.2" y="128.6" transform="rotate(-90 74.2 128.6)">+3V3</text>
<text x="116" y="127.3">300p</text>
<text x="118.8" y="131.3">GND</text>
<text x="124.5" y="131.7">NFC ANTENNA</text>
<text x="137.3" y="127.3">300p</text>
<text x="140.1" y="131.3">GND</text>
<text x="57.8" y="132.8">GND</text>
<text x="82.2" y="139.7">GND</text>
<text x="214.4" y="172.8">some statement of gracious attribution</text>
<text x="225.1" y="169.8">JoCo Badge</text>
</g>
<g font-size="1.3" fill="#808080">
<text x="25.3" y="30.2">3</text>
<text x="32.1" y="34.4" transform="rotate(-90 32.1 34.4)">2</text>
<text x="38.6" y="30.2">1</text>
<text x="126.3" y="34.6">GND</text>
<text x="130.8" y="34">G1*2</text>
<text x="36" y="40.8">4</text>
<text x="38.3" y="41.5">VIN</text>
<text x="44.1" y="41.5">SW</text>
<text x="47.8" y="40.8">3</text>
<text x="114.3" y="41.9" transform="rotate(-90 114.3 41.9)">LED+</text>
<text x="115.8" y="41.9" transform="rotate(-90 115.8 41.9)">LED-</text>
<text x="117.3" y="41.9" transform="rotate(-90 117.3 41.9)">SPI3W/SPI4W</text>
<text x="118.9" y="41.9" transform="rotate(-90 118.9 41.9)">VLOGIC</text>
<text x="120.4" y="41.9" transform="rotate(-90 120.4 41.9)">GND</text>
<text x="121.9" y="41.9" transform="rotate(-90 121.9 41.9)">CS</text>
<text x="123.4" y="41.9" transform="rotate(-90 123.4 41.9)">RST</text>
<text x="125" y="41.9" transform="rotate(-90 125 41.9)">SDA</text>
<text x="126.5" y="41.9" transform="rotate(-90 126.5 41.9)">SCL</text>
<text x="128" y="41.9" transform="rotate(-90 128 41.9)">D/C</text>
<text x="170.8" y="40.8">1</text>
<text x="173.1" y="41.5">VDD</text>
<text x="177.3" y="41.5">DOUT</text>
<text x="182.6" y="40.8">2</text>
<text x="193.7" y="40.8">1</text>
<text x="196" y="41.5">VDD</text>
<text x="200.2" y="41.5">DOUT</text>
<text x="205.5" y="40.8">2</text>
<text x="216.5" y="40.8">1</text>
<text x="218.9" y="41.5">VDD</text>
<text x="223.1" y="41.5">DOUT</text>
<text x="228.3" y="40.8">2</text>
<text x="239.4" y="40.8">1</text>
<text x="241.7" y="41.5">VDD</text>
<text x="245.9" y="41.5">DOUT</text>
<text x="251.2" y="40.8">2</text>
<text x="24.4" y="43.2" transform="rotate(-90 24.4 43.2)">+</text>
<text x="24.4" y="45.7" transform="rotate(-90 24.4 45.7)">-</text>
<text x="36" y="42.3">1</text>
<text x="36" y="45.4">2</text>
<text x="38.3" y="43">EN</text>
<text x="38.3" y="46.1">GND</text>
<text x="44.5" y="46.1">FB</text>
<text x="47.8" y="45.4">5</text>
<text x="113.6" y="44.3" transform="rotate(-90 113.6 44.3)">1</text>
<text x="115.1" y="44.3" transform="rotate(-90 115.1 44.3)">2</text>
<text x="116.7" y="44.3" transform="rotate(-90 116.7 44.3)">3</text>
<text x="118.2" y="44.3" transform="rotate(-90 118.2 44.3)">4</text>
<text x="119.7" y="44.3" transform="rotate(-90 119.7 44.3)">5</text>
<text x="121.2" y="44.3" transform="rotate(-90 121.2 44.3)">6</text>
<text x="122.8" y="44.3" transform="rotate(-90 122.8 44.3)">7</text>
<text x="124.3" y="44.3" transform="rotate(-90 124.3 44.3)">8</text>
<text x="125.8" y="44.3" transform="rotate(-90 125.8 44.3)">9</text>
<text x="127.3" y="45" transform="rotate(-90 127.3 45)">10</text>
<text x="170.8" y="43.9">4</text>
<text x="173.1" y="44.5">DIN</text>
<text x="178.4" y="44.5">VSS</text>
<text x="182.6" y="43.9">3</text>
<text x="193.7" y="43.9">4</text>
<text x="196" y="44.5">DIN</text>
<text x="201.3" y="44.5">VSS</text>
<text x="205.5" y="43.9">3</text>
<text x="216.5" y="43.9">4</text>
<text x="218.9" y="44.5">DIN</text>
<text x="224.1" y="44.5">VSS</text>
<text x="228.3" y="43.9">3</text>
<text x="239.4" y="43.9">4</text>
<text x="241.7" y="44.5">DIN</text>
<text x="247" y="44.5">VSS</text>
<text x="251.2" y="43.9">3</text>
<text x="143.7" y="53">1</text>
<text x="150.3" y="53">2</text>
<text x="170.8" y="53">1</text>
<text x="173.1" y="53.7">VDD</text>
<text x="177.3" y="53.7">DOUT</text>
<text x="182.6" y="53">2</text>
<text x="193.7" y="53">1</text>
<text x="196" y="53.7">VDD</text>
<text x="200.2" y="53.7">DOUT</text>
<text x="205.5" y="53">2</text>
<text x="216.5" y="53">1</text>
<text x="218.9" y="53.7">VDD</text>
<text x="223.1" y="53.7">DOUT</text>
<text x="228.3" y="53">2</text>
<text x="239.4" y="53">1</text>
<text x="241.7" y="53.7">VDD</text>
<text x="245.9" y="53.7">DOUT</text>
<text x="251.2" y="53">2</text>
<text x="143.7" y="59.1">9</text>
<text x="143.7" y="57.6">7</text>
<text x="143.7" y="56.1">5</text>
<text x="143.7" y="54.5">3</text>
<text x="150.3" y="59.1">10</text>
<text x="150.3" y="57.6">8</text>
<text x="150.3" y="56.1">6</text>
<text x="150.3" y="54.5">4</text>
<text x="170.8" y="56.1">4</text>
<text x="173.1" y="56.7">DIN</text>
<text x="178.4" y="56.7">VSS</text>
<text x="182.6" y="56.1">3</text>
<text x="193.7" y="56.1">4</text>
<text x="196" y="56.7">DIN</text>
<text x="201.3" y="56.7">VSS</text>
<text x="205.5" y="56.1">3</text>
<text x="216.5" y="56.1">4</text>
<text x="218.9" y="56.7">DIN</text>
<text x="224.1" y="56.7">VSS</text>
<text x="228.3" y="56.1">3</text>
<text x="239.4" y="56.1">4</text>
<text x="241.7" y="56.7">DIN</text>
<text x="247" y="56.7">VSS</text>
<text x="251.2" y="56.1">3</text>
<text x="170.8" y="65.2">1</text>
<text x="173.1" y="65.9">VDD</text>
<text x="177.3" y="65.9">DOUT</text>
<text x="182.6" y="65.2">2</text>
<text x="193.7" y="65.2">1</text>
<text x="196" y="65.9">VDD</text>
<text x="200.2" y="65.9">DOUT</text>
<text x="205.5" y="65.2">2</text>
<text x="216.5" y="65.2">1</text>
<text x="218.9" y="65.9">VDD</text>
<text x="223.1" y="65.9">DOUT</text>
<text x="228.3" y="65.2">2</text>
<text x="239.4" y="65.2">1</text>
<text x="241.7" y="65.9">VDD</text>
<text x="245.9" y="65.9">DOUT</text>
<text x="251.2" y="65.2">2</text>
<text x="55.3" y="71.3">1*2</text>
<text x="63.8" y="71.3">3*2</text>
<text x="106.7" y="68.2">P47</text>
<text x="107.5" y="71.3">P1</text>
<text x="110.7" y="72">GND1</text>
<text x="110.7" y="68.9">GND12</text>
<text x="131" y="72">GND10</text>
<text x="131.1" y="68.9">GND11</text>
<text x="136.9" y="71.3">P45</text>
<text x="136.9" y="68.2">P46</text>
<text x="170.8" y="68.2">4</text>
<text x="173.1" y="68.9">DIN</text>
<text x="178.4" y="68.9">VSS</text>
<text x="182.6" y="68.2">3</text>
<text x="193.7" y="68.2">4</text>
<text x="196" y="68.9">DIN</text>
<text x="201.3" y="68.9">VSS</text>
<text x="205.5" y="68.2">3</text>
<text x="216.5" y="68.2">4</text>
<text x="218.9" y="68.9">DIN</text>
<text x="224.1" y="68.9">VSS</text>
<text x="228.3" y="68.2">3</text>
<text x="239.4" y="68.2">4</text>
<text x="241.7" y="68.9">DIN</text>
<text x="247" y="68.9">VSS</text>
<text x="251.2" y="68.2">3</text>
<text x="55.3" y="75.9">1*2</text>
<text x="63.8" y="75.9">3*2</text>
<text x="107.5" y="72.8">P2</text>
<text x="107.5" y="74.3">P3</text>
<text x="107.5" y="75.9">P4</text>
<text x="107.5" y="77.4">P5</text>
<text x="110.7" y="73.5">GND2</text>
<text x="110.7" y="75">GND3</text>
<text x="110.7" y="76.5">GND4</text>
<text x="130.7" y="75">SWCLK</text>
<text x="130.9" y="73.5">SWDIO</text>
<text x="131.9" y="76.5">P0.24</text>
<text x="136.9" y="72.8">P44</text>
<text x="136.9" y="74.3">P43</text>
<text x="136.9" y="75.9">P42</text>
<text x="136.9" y="77.4">P41</text>
<text x="170.8" y="77.4">1</text>
<text x="182.6" y="77.4">2</text>
<text x="193.7" y="77.4">1</text>
<text x="205.5" y="77.4">2</text>
<text x="55.3" y="80.4">1*2</text>
<text x="63.8" y="80.4">3*2</text>
<text x="107.5" y="82">P8</text>
<text x="107.5" y="80.4">P7</text>
<text x="107.5" y="78.9">P6</text>
<text x="107.5" y="83.5">P9</text>
<text x="110.7" y="78.1">GND5</text>
<text x="110.7" y="82.6">P0.27</text>
<text x="110.7" y="81.1">P0.26</text>
<text x="110.7" y="79.6">P0.25</text>
<text x="124.7" y="82.6">TRACECLK/P0.20</text>
<text x="125.8" y="81.1">NRESET*/P0.21</text>
<text x="131.9" y="79.6">P0.22</text>
<text x="131.9" y="78.1">P0.23</text>
<text x="136.9" y="83.5">P37</text>
<text x="136.9" y="82">P38</text>
<text x="136.9" y="80.4">P39</text>
<text x="136.9" y="78.9">P40</text>
<text x="170.8" y="80.4">4</text>
<text x="173.1" y="78.1">VDD</text>
<text x="173.1" y="81.1">DIN</text>
<text x="177.3" y="78.1">DOUT</text>
<text x="178.4" y="81.1">VSS</text>
<text x="182.6" y="80.4">3</text>
<text x="193.7" y="80.4">4</text>
<text x="196" y="78.1">VDD</text>
<text x="196" y="81.1">DIN</text>
<text x="200.2" y="78.1">DOUT</text>
<text x="201.3" y="81.1">VSS</text>
<text x="205.5" y="80.4">3</text>
<text x="55.3" y="85">1*2</text>
<text x="55.3" y="89.6">1*2</text>
<text x="63.8" y="85">3*2</text>
<text x="63.8" y="89.6">3*2</text>
<text x="106.7" y="89.6">P13</text>
<text x="106.7" y="85">P10</text>
<text x="106.7" y="88.1">P12</text>
<text x="106.9" y="86.5">P11</text>
<text x="110.7" y="84.2">P0.28/AIN4</text>
<text x="110.7" y="85.7">P0.29/AIN5</text>
<text x="110.7" y="87.2">P0.30/AIN6</text>
<text x="110.7" y="88.7">P0.31/AIN7</text>
<text x="124.8" y="88.7">TRACED[1]/P0.16</text>
<text x="124.8" y="85.7">TRACED[0]/P0.18</text>
<text x="131.9" y="87.2">P0.17</text>
<text x="131.9" y="84.2">P0.19</text>
<text x="136.9" y="89.6">P33</text>
<text x="136.9" y="88.1">P34</text>
<text x="136.9" y="86.5">P35</text>
<text x="136.9" y="85">P36</text>
<text x="106.7" y="91.1">P14</text>
<text x="106.7" y="92.6">P15</text>
<text x="110.7" y="90.2">P0.00/XL1</text>
<text x="110.7" y="91.8">P0.01/XL2</text>
<text x="110.7" y="93.3">P0.02/AIN0</text>
<text x="124.8" y="91.8">TRACED[3]/P0.14</text>
<text x="124.8" y="90.2">TRACED[2]/P0.15</text>
<text x="131.9" y="93.3">P0.13</text>
<text x="136.9" y="92.6">P31</text>
<text x="136.9" y="91.1">P32</text>
<text x="110.6" y="106" transform="rotate(-90 110.6 106)">P16</text>
<text x="111.2" y="102.1" transform="rotate(-90 111.2 102.1)">GND6</text>
<text x="113.6" y="106" transform="rotate(-90 113.6 106)">P17</text>
<text x="114.3" y="102.1" transform="rotate(-90 114.3 102.1)">VCC</text>
<text x="115.1" y="106" transform="rotate(-90 115.1 106)">P18</text>
<text x="115.8" y="102.1" transform="rotate(-90 115.8 102.1)">GND7</text>
<text x="116.7" y="106" transform="rotate(-90 116.7 106)">P19</text>
<text x="117.3" y="102.1" transform="rotate(-90 117.3 102.1)">P0.03/AIN1</text>
<text x="118.2" y="106" transform="rotate(-90 118.2 106)">P20</text>
<text x="118.9" y="102.1" transform="rotate(-90 118.9 102.1)">P0.04/AIN2</text>
<text x="119.7" y="106" transform="rotate(-90 119.7 106)">P21</text>
<text x="120.4" y="102.1" transform="rotate(-90 120.4 102.1)">P0.05/AIN3</text>
<text x="121.2" y="106" transform="rotate(-90 121.2 106)">P22</text>
<text x="121.9" y="102.1" transform="rotate(-90 121.9 102.1)">P0.06</text>
<text x="122.8" y="106" transform="rotate(-90 122.8 106)">P23</text>
<text x="123.4" y="102.1" transform="rotate(-90 123.4 102.1)">P0.07</text>
<text x="124.3" y="106" transform="rotate(-90 124.3 106)">P24</text>
<text x="125" y="102.1" transform="rotate(-90 125 102.1)">P0.08</text>
<text x="125.8" y="106" transform="rotate(-90 125.8 106)">P25</text>
<text x="126.5" y="102.1" transform="rotate(-90 126.5 102.1)">P0.09/NFC1</text>
<text x="127.3" y="106" transform="rotate(-90 127.3 106)">P26</text>
<text x="128" y="102.1" transform="rotate(-90 128 102.1)">P0.10/NFC2</text>
<text x="128.9" y="106" transform="rotate(-90 128.9 106)">P27</text>
<text x="129.5" y="102.1" transform="rotate(-90 129.5 102.1)">P0.11</text>
<text x="130.4" y="106" transform="rotate(-90 130.4 106)">P28</text>
<text x="131.1" y="102.1" transform="rotate(-90 131.1 102.1)">P0.12</text>
<text x="131.9" y="106" transform="rotate(-90 131.9 106)">P29</text>
<text x="132.6" y="102.1" transform="rotate(-90 132.6 102.1)">GND8</text>
<text x="135" y="106" transform="rotate(-90 135 106)">P30</text>
<text x="135.6" y="102.1" transform="rotate(-90 135.6 102.1)">GND9</text>
<text x="85.5" y="118.5">1</text>
<text x="85.5" y="115.5">7</text>
<text x="85.5" y="117">8</text>
<text x="87.8" y="119.2">DATA2</text>
<text x="87.8" y="116.2">DATA0</text>
<text x="87.8" y="117.7">DATA1</text>
<text x="50" y="120.8">1</text>
<text x="50" y="122.3">3</text>
<text x="50" y="123.9">5</text>
<text x="50" y="125.4">7</text>
<text x="55.1" y="120.8">2</text>
<text x="55.1" y="122.3">4</text>
<text x="55.1" y="123.9">6</text>
<text x="55.1" y="125.4">8</text>
<text x="85.5" y="120.1">2</text>
<text x="85.5" y="123.1">3</text>
<text x="85.5" y="124.6">5</text>
<text x="87.8" y="120.7">DATA3/CD</text>
<text x="87.8" y="123.8">CMD/RESP</text>
<text x="87.8" y="125.3">CLOCK</text>
<text x="83.3" y="129.2">SWB</text>
<text x="83.3" y="127.7">SWA</text>
<text x="87.8" y="128.3">SWA</text>
<text x="87.8" y="129.9">SWB</text>
<text x="84.3" y="133.8">6*5</text>
<text x="85.5" y="132.2">4</text>
<text x="87.8" y="132.9">SUPPLY</text>
<text x="87.8" y="134.4">GND</text>
</g>
<g font-size="1.1" fill="#808080">
<text x="24.4" y="32.7">SSSS810701</text>
<text x="29.5" y="34.2">S6</text>
<text x="36.9" y="38">IC1</text>
<text x="109.3" y="43.3" transform="rotate(-90 109.3 43.3)">5051101092</text>
<text x="110.8" y="43.3" transform="rotate(-90 110.8 43.3)">J1</text>
<text x="36.9" y="48.7">TLV62569</text>
<text x="58.2" y="69.2">S1</text>
<text x="58.2" y="73.8">S2</text>
<text x="121.5" y="76.1">U1</text>
<text x="58.2" y="78.4">S3</text>
<text x="58.2" y="82.9">S4</text>
<text x="58.2" y="87.5">S5</text>
<text x="86.4" y="111.1">114-00841-68</text>
<text x="86.4" y="112.6">SD1</text>
</g>
<g font-size="1.1" fill="#008000">
<text x="153" y="44.5">P0.02</text>
<text x="121.8" y="50.7" transform="rotate(-90 121.8 50.7)">P0.14</text>
<text x="123.4" y="50.7" transform="rotate(-90 123.4 50.7)">P0.13</text>
<text x="124.9" y="50.7" transform="rotate(-90 124.9 50.7)">P0.12</text>
<text x="126.4" y="50.6" transform="rotate(-90 126.4 50.6)">P0.11</text>
<text x="127.9" y="50.7" transform="rotate(-90 127.9 50.7)">P0.08</text>
<text x="135.5" y="58.2">VBAT</text>
<text x="143.6" y="82.6">SW5</text>
<text x="99.6" y="88.6">P0.31</text>
<text x="99.6" y="87.1">P0.30</text>
<text x="99.6" y="85.6">P0.29</text>
<text x="143.6" y="88.6">P0.16</text>
<text x="143.6" y="87.1">P0.17</text>
<text x="93.3" y="90.2">SW5</text>
<text x="99.6" y="93.2">P0.02</text>
<text x="99.6" y="90.2">P0.00</text>
<text x="99.6" y="91.7">P0.01</text>
<text x="143.6" y="91.7">P0.14</text>
<text x="143.6" y="90.2">P0.15</text>
<text x="143.6" y="93.2">P0.13</text>
<text x="117.3" y="112.4" transform="rotate(-90 117.3 112.4)">P0.03</text>
<text x="118.8" y="112.4" transform="rotate(-90 118.8 112.4)">P0.04</text>
<text x="120.3" y="112.4" transform="rotate(-90 120.3 112.4)">P0.05</text>
<text x="121.8" y="112.4" transform="rotate(-90 121.8 112.4)">P0.06</text>
<text x="123.4" y="112.4" transform="rotate(-90 123.4 112.4)">P0.07</text>
<text x="124.9" y="112.4" transform="rotate(-90 124.9 112.4)">P0.08</text>
<text x="129.5" y="112.3" transform="rotate(-90 129.5 112.3)">P0.11</text>
<text x="131" y="112.4" transform="rotate(-90 131 112.4)">P0.12</text>
<text x="76.8" y="116.1">P0.04</text>
<text x="42.5" y="122.9">P0.31</text>
<text x="42.5" y="124.5">P0.30</text>
<text x="42.5" y="126">P0.29</text>
<text x="60.5" y="122.9">P0.00</text>
<text x="60.5" y="124.5">P0.01</text>
<text x="76.8" y="120.6">P0.07</text>
<text x="76.8" y="123.7">P0.06</text>
<text x="76.8" y="125.2">P0.05</text>
<text x="76.8" y="128.3">P0.03</text>
</g>
<g font-size="1.1" fill="#808000">
<text x="59.7" y="67.7">UP</text>
<text x="62" y="73.8">LEFT</text>
<text x="62" y="78.4">RIGHT</text>
<text x="62" y="82.9">DOWN</text>
<text x="62" y="87.5">ACTION</text>
</g>
</svg>
